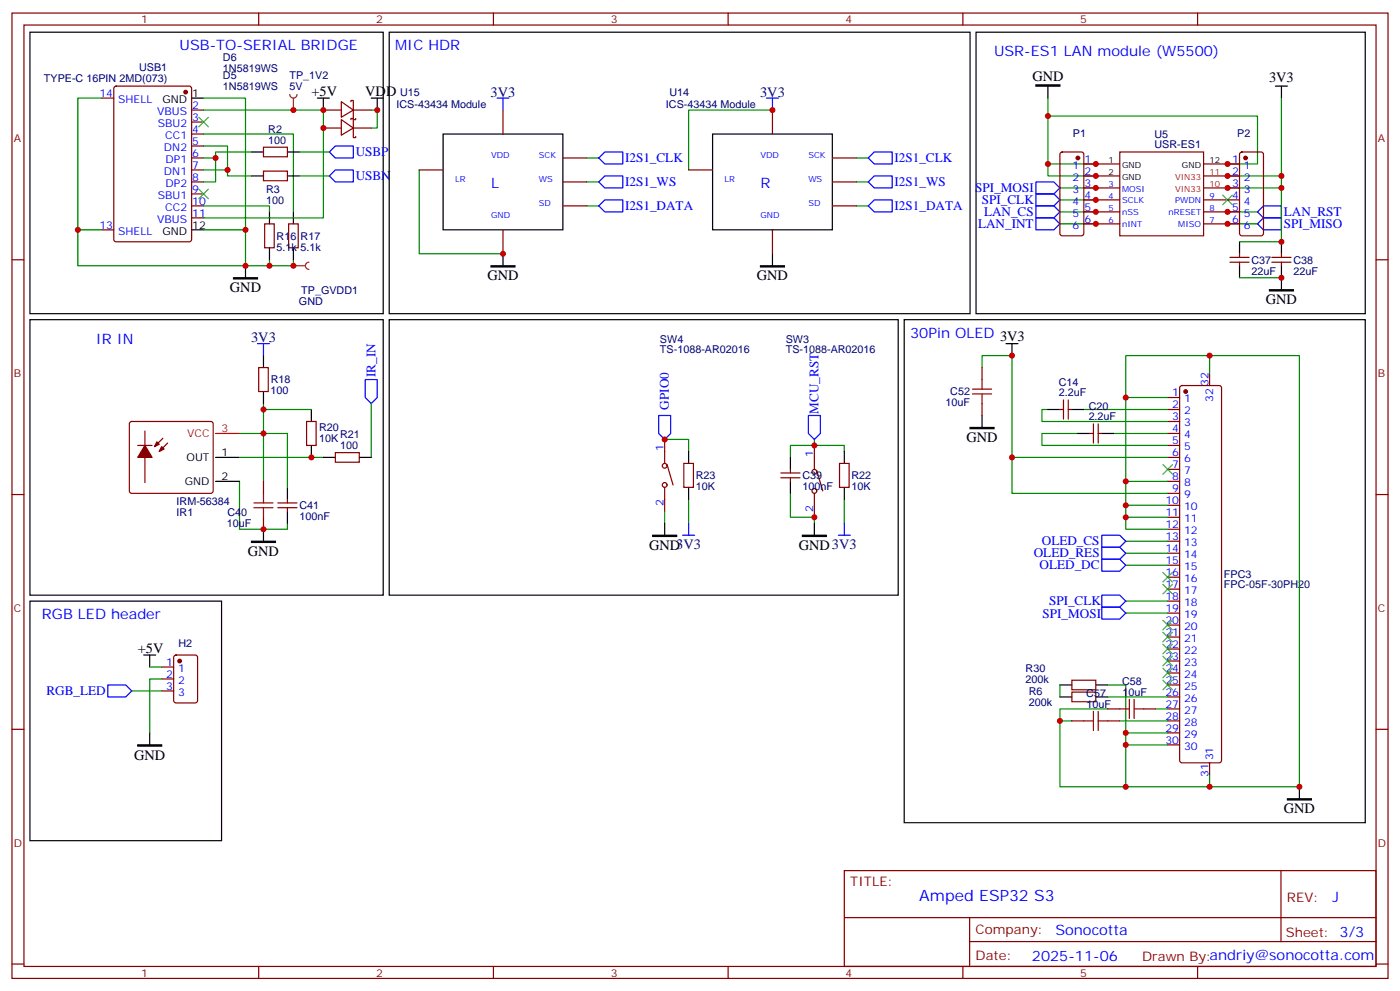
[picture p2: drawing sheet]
<svg xmlns="http://www.w3.org/2000/svg" width="412mm" height="292mm" viewBox="0 0 412 292" stroke-linecap="round" stroke-linejoin="round" font-family="sans-serif">
<g fill="none" stroke="#870000" stroke-width=".35">
<path d="M3.5 3.8h405.4v284.4h-405.4zM7.1 7.4h398.2v277.3h-398.2zM76.2 3.8v3.6M145.3 3.8v3.6M214.5 3.8v3.6M283.6 3.8v3.6M352.8 3.8v3.6M3.5 76.5h3.6M78 65.9h2.8v7.1h-2.8zM85 65.9h2.8v7.1h-2.8zM405.3 76.5h3.6M3.5 145.7h3.6"/>
<path d="M405.3 145.7h3.6M3.5 214.8h3.6M405.3 214.8h3.6M248.7 256.4h156.6v28.3h-156.6zM377.3 256.5v20.8M248.7 270.3h156.5M285.6 277.3h119.6M285.6 270.3v14.1M3.5 284h3.6M76.2 284.7v3.5M145.3 284.7v3.5M214.5 284.7v3.5"/>
<path d="M283.6 284.7v3.5M352.8 284.7v3.5M405.3 284h3.6"/>
</g>
<path d="M79.4 76.5v1.8h-7.1M86.4 76.5v1.8h-7M70.6 141.8v14.1h14.1v-1.8" fill="none" stroke="#008700" stroke-width=".35"/>
<path d="M79.4 62.4v3.5M79.4 73v3.5M86.4 62.4v3.5M86.4 73v3.5" fill="none" stroke="#000" stroke-width=".35"/>
<path d="M38.3 124.3l.5-.2h23.3l.5 .2 .2 .5v19.8l-.2 .5-.5 .2h-23.3l-.5-.2-.2-.5v-19.8z" fill="#fff" stroke="#870000" stroke-width=".35"/>
<g fill="none" stroke="#000" stroke-width=".35">
<path d="M8.8 9.5h104.1v82.9h-104.1zM287.5 9.5h114.7v82.9h-114.7zM56.4 28.9h3.6M308.7 25.4v3.5M375.7 25.4h3.5M377.5 25.4v3.5M56.4 67.7h3.6M72.3 78.3v3.5M365.1 71.2v3.6M365.1 78.3v3.5M377.5 71.2v3.6M377.5 78.3v7"/>
<path d="M8.8 94.2h104.1v81.1h-104.1zM77.6 104.7v3.6M77.6 115.3v3.6M63.5 134.7h7.1M91.7 120.6v3.5M91.7 131.2v3.5M95.2 134.7h3.6M105.8 134.7h3.6M63.5 141.8h7.1M77.6 155.9v3.5M84.7 143.5v3.6M84.7 150.6v3.5"/>
</g>
<path d="M63.5 127.7h7.1" fill="none" stroke="#f00" stroke-width=".35"/>
<g fill="#870000" stroke="#870000" stroke-width=".35">
<path d="M42.7 131.2l2.1 3.5h-4.2z"/>
<path d="M47.6 131.6l.7 .7-1.4 .7z"/>
<path d="M46.2 130.1l.7 .7-1.4 .8z"/>
<circle cx="54.7" cy="27.1" r=".53"/>
</g>
<g fill="none" stroke="#870000" stroke-width=".35">
<path d="M30 28.9h3.5M33.7 25.6l.5-.2h21.5l.7 .4v44.7l-.4 .7h-21.8l-.6-.4-.1-44.7zM56.4 32.4h3.6M56.4 35.9h3.6M56.4 39.5h3.6M56.4 43h3.6M56.4 46.5h3.6M56.4 50.1h3.6M56.4 53.6h3.6M56.4 57.1h3.6M322.8 48.3h7M322.8 51.8h7"/>
<path d="M322.8 55.4h7M322.8 58.9h7M329.8 44.8h24.7v24.7h-24.7zM354.5 48.3h7.1M354.5 51.8h7.1M354.5 55.4h7.1M354.5 58.9h7.1M30 67.7h3.5M56.4 60.6h3.6M56.4 64.2h3.6M322.8 62.4h7M322.8 65.9h7"/>
<path d="M354.5 62.4h7.1M354.5 65.9h7.1M362.3 77.2h5.6M362.3 75.8h5.6M365.1 74.8v1M365.1 77.2v1.1M374.6 77.2h5.7M374.6 75.8h5.7M377.5 74.8v1M377.5 77.2v1.1M76.2 108.3h2.8v7h-2.8zM40.6 131.2h4.2"/>
<path d="M42.7 127v15.1M48 129.1l-2.5 2.5M49.4 130.5l-2.5 2.5M90.3 124.1h2.8v7.1h-2.8zM98.8 133.3h7v2.8h-7zM77.6 141.8v3.5M77.6 152.4v3.5M81.8 148.1h5.7M81.8 149.5h5.7M84.7 147.1v1M84.7 149.5v1.1"/>
</g>
<path d="M305.2 25h7v.4h-7zM68.8 81.8h7v.4h-7zM373.9 85.3h7.1v.4h-7.1zM74.1 159.4h7v.4h-7z" fill="#000" stroke="#000" stroke-width=".35"/>
<g fill="none" stroke="#008700" stroke-width=".35">
<path d="M30 28.9h-7.1v38.8h7.1M60 28.9h12.3v38.8M60 32.4h35.2v31.8h-35.2M60 39.5h26.4v22.9M308.7 28.9v19.4h14.1M308.7 34.2h61.7v14.1h-8.8M377.5 28.9v22.9h-15.9M60 46.5h3.5M60 50.1h7M308.7 48.3v3.5h14.1M312.2 55.4h10.6M312.2 58.9h10.6"/>
<path d="M377.5 51.8v3.6h-15.9M377.5 55.4v15.8h-12.4M22.9 67.7v10.6h49.4v-10.6h-12.3M60 60.6h19.4v1.8M312.2 62.4h10.6M312.2 65.9h10.6M361.6 62.4h8.8M361.6 65.9h8.8M365.1 81.8h12.4M77.6 118.9v22.9M109.4 118.9v15.8M70.6 127.7h14.1v15.8"/>
<path d="M70.6 134.7h24.6M77.6 120.6h14.1"/>
</g>
<path d="M74.8 149.5h5.6M74.8 148.1h5.6M77.6 145.3v2.8M77.6 149.5v2.9" fill="none" stroke="#a10000" stroke-width=".35"/>
<path d="M97 44.8l1.8-1.8h5.3v3.5h-5.3zM97 51.8l1.8-1.7h5.3v3.5h-5.3zM305.2 53.6h5.2l1.8 1.8-1.8 1.7h-5.2zM305.2 57.1h5.2l1.8 1.8-1.8 1.7h-5.2zM305.2 60.6h5.2l1.8 1.8-1.8 1.8h-5.2zM305.2 64.2h5.2l1.8 1.7-1.8 1.8h-5.2zM370.4 65.9l1.8-1.7h5.3v3.5h-5.3zM370.4 62.4l1.8-1.8h5.3v3.6h-5.3zM75.8 101.2h3.6M77.6 101.2v3.5M107.6 111.8h3.5v5.3l-1.7 1.8-1.8-1.8z" fill="none" stroke="#00f" stroke-width=".35"/>
<path d="M58.6 34.5l2.8 2.9M61.4 34.5l-2.8 2.9M58.6 55.7l2.8 2.8M61.4 55.7l-2.8 2.8M360.2 57.5l2.8 2.8M363 57.5l-2.8 2.8" fill="none" stroke="#3c3" stroke-width=".35"/>
<path d="M86.4 78.3h3.6M91 77.2a1.06 1.06 0 0 0-1 1.1 1.06 1.06 0 0 0 1 1" fill="none" stroke="#8c2424" stroke-width=".35"/>
<circle cx="86.4" cy="78.3" r=".18" fill="#8c2424"/>
<path d="M93.5 28.9h3.5M95.2 28.9v3.5M8.8 177.1h56.5v70.5h-56.5zM42.3 192.9h3.6M44.1 192.9v3.6M44.1 215.9v3.5" fill="none" stroke="#000" stroke-width=".35"/>
<path d="M47.6 196.5h3.6M47.6 200h3.6M51.4 193.1l.5-.2h5.6l.7 .5v12.9l-.5 .7h-5.8l-.7-.4v-13zM47.6 203.5h3.6" fill="none" stroke="#870000" stroke-width=".35"/>
<circle cx="52.9" cy="194.7" r=".53" fill="#870000" stroke="#870000" stroke-width=".35"/>
<path d="M40.6 219.4h7v.3h-7z" fill="#000" stroke="#000" stroke-width=".35"/>
<path d="M44.1 196.5h3.5M47.6 200h-3.5v15.9M38.8 203.5h8.8" fill="none" stroke="#008700" stroke-width=".35"/>
<path d="M31.7 201.8h5.3l1.8 1.7-1.8 1.8h-5.3z" fill="none" stroke="#00f" stroke-width=".35"/>
<path d="M85.4 27.8a1.06 1.06 0 0 0 1 1.1 1.06 1.06 0 0 0 1.1-1.1M86.4 28.9v3.5" fill="none" stroke="#8c2424" stroke-width=".35"/>
<circle cx="86.4" cy="32.4" r=".18" fill="#8c2424"/>
<path d="M144.6 78.3h7.1v.3h-7.1zM224 78.3h7.1v.3h-7.1zM285.8 125.9h7v.4h-7zM192.3 157.7h7v.3h-7zM236.4 157.7h7v.3h-7zM379.2 235.3h7.1v.3h-7.1z" fill="#000" stroke="#000" stroke-width=".35"/>
<g fill="none" stroke="#000" stroke-width=".35">
<path d="M114.7 9.5h171.1v82.9h-171.1zM109.4 28.9h3.5M111.1 28.9v3.5M130.5 39.5h35.3v28.2h-35.3zM209.9 39.5h35.3v28.2h-35.3zM74.1 44.8h3.5M74.1 51.8h3.5M84.7 44.8h3.5M84.7 51.8h3.5M148.2 74.8v3.5M227.5 74.8v3.5M114.7 94.2h149.9v81.1h-149.9z"/>
<path d="M266.3 94.2h135.9v148.1h-135.9zM296.3 101.2h3.6M298.1 101.2v3.5M202.8 133v3.5M232.8 134.7v3.6M248.7 133v3.5M289.3 122.4v3.5M308.7 120.6h3.5M315.7 120.6h3.6M317.5 127.7h3.5M324.6 127.7h3.5M195.8 154.1v3.6"/>
<path d="M202.8 143.5v3.6M232.8 141.8v3.5M239.9 154.1v3.6M248.7 143.5v3.6M312.2 205.3h3.5M312.2 201.8h3.5M322.8 205.3h3.5M322.8 201.8h3.5M382.8 231.7v3.6"/>
</g>
<g fill="none" stroke="#870000" stroke-width=".35">
<path d="M95.2 32.4h5.3M95.2 37.7h5.3M100.5 30l3.6 2.4-3.6 2.1zM100.5 35.2l3.6 2.5-3.6 2.1zM103.4 30v-.4h.7v2.8M103.4 35.2v-.3h.7v2.8M104.1 32.4v2.8h.7v-.3M104.1 37.7v2.8h.7v-.3M104.1 32.4h5.3M104.1 37.7h5.3M148.2 32.4v7.1M227.5 32.4v7.1"/>
<path d="M77.6 43.4h7.1v2.8h-7.1zM77.6 50.4h7.1v2.8h-7.1zM123.5 50.1h7M165.8 46.5h7.1M165.8 53.6h7.1M202.8 50.1h7.1M245.2 46.5h7M245.2 53.6h7M312.4 45l.5-.2h5.7l.6 .4 .1 23.6-.5 .6-5.9 .1-.6-.5-.1-23.5zM319.3 48.3h3.5M319.3 51.8h3.5M319.3 55.4h3.5"/>
<path d="M319.3 58.9h3.5M361.6 48.3h3.5M361.6 51.8h3.5M361.6 55.4h3.5M361.6 58.9h3.5M365.4 45l.4-.2h5.7l.6 .4 .1 23.6-.5 .6-5.9 .1-.6-.5-.1-23.5zM148.2 67.7v7.1M165.8 60.6h7.1M227.5 67.7v7.1M245.2 60.6h7M319.3 62.4h3.5M319.3 65.9h3.5"/>
<path d="M361.6 62.4h3.5M361.6 65.9h3.5M289.3 108.3v3.5M289.3 118.9v3.5M313.3 117.8v5.6M314.7 117.8v5.6M344 117.1h3.5M347.7 113.8l.5-.2h10.9l.5 .2 .2 .5v109.7l-.2 .5-.5 .2h-10.9l-.5-.3-.2-.4v-109.7zM356.3 110v3.6M195.8 129.4v7.1M196.5 136.8l1.8 6M201.4 136.5h2.9v7h-2.9z"/>
<path d="M230 139.3h5.7M232.8 138.3v1M239.9 131.2v7.1M240.6 138.6l1.8 6M247.3 136.5h2.8v7h-2.8zM312.2 120.6h1.1M314.7 120.6h1M321 127.7h1.1M322.1 124.8v5.7M323.5 127.7h1.1M323.5 124.8v5.7M344 120.6h3.5"/>
<path d="M344 124.1h3.5M344 127.7h3.5M344 131.2h3.5M344 134.7h3.5M344 138.3h3.5M195.8 143.5v7.1M230 140.7h5.7M232.8 140.7v1.1M239.9 145.3v7.1M344 141.8h3.5M344 145.3h3.5M344 148.8h3.5"/>
<path d="M344 152.4h3.5M344 155.9h3.5M344 159.4h3.5M344 162.9h3.5M344 166.5h3.5M344 170h3.5M344 173.5h3.5M344 177.1h3.5M344 180.6h3.5M344 184.1h3.5M344 187.6h3.5M344 191.2h3.5"/>
<path d="M344 194.7h3.5M344 198.2h3.5M315.7 203.9h7.1v2.8h-7.1zM315.7 200.3h7.1v2.9h-7.1zM315.7 212.3h3.6M326.3 208.8h3.5M326.3 212.3h3.5M336.9 208.8h3.5M344 201.8h3.5M344 205.3h3.5M344 208.8h3.5M344 212.3h3.5"/>
<path d="M344 215.9h3.5M344 219.4h3.5M356.3 224.7v3.5"/>
<circle cx="195.8" cy="137.2" r=".71"/>
<circle cx="239.9" cy="139" r=".71"/>
<circle cx="195.8" cy="142.8" r=".71"/>
<circle cx="239.9" cy="144.6" r=".71"/>
</g>
<g fill="#870000" stroke="#870000" stroke-width=".35">
<circle cx="349.2" cy="115.3" r=".53"/>
<circle cx="317.5" cy="46.5" r=".53"/>
<circle cx="366.9" cy="46.5" r=".53"/>
</g>
<g fill="none" stroke="#008700" stroke-width=".35">
<path d="M109.4 32.4h1.7v5.3h-1.7M227.5 32.4h-24.7v17.7M60 43h7v8.8h7.1M74.1 44.8h-10.6v8.8h-3.5M88.2 44.8h8.8M88.2 51.8h8.8M123.5 50.1v24.7h24.7M172.9 46.5h3.5M172.9 53.6h3.5M252.2 46.5h3.6M252.2 53.6h3.6M172.9 60.6h3.5"/>
<path d="M252.2 60.6h3.6M289.3 108.3v-3.6h8.8v30h45.9M331.6 117.1v24.7h12.4M356.3 104.7h26.5v127h-26.5v-3.5M356.3 110v-5.3h-24.7v12.4h12.4M195.8 129.4h7v3.6M239.9 131.2h-7.1v3.5M239.9 131.2h8.8v1.8M239.9 129.4v1.8M298.1 134.7v10.6h45.9M308.7 120.6h-1.8v3.5h37.1M317.5 127.7h-10.6v3.5h37.1"/>
<path d="M319.3 120.6h24.7M328.1 127.7h15.9M195.8 150.6v3.5M202.8 147.1v7M232.8 145.3v7.1h7.1v1.7M248.7 147.1v7M331.6 141.8v7h12.4M331.6 148.8v3.6h12.4M331.6 152.4v3.5h12.4M331.6 159.4h12.4M331.6 162.9h12.4M331.6 166.5h12.4"/>
<path d="M331.6 177.1h12.4M331.6 180.6h12.4M312.2 201.8v3.5M315.7 212.3h-3.5v19.4h19.4M326.3 208.8h-14.1v3.5M326.3 201.8h5.3v14.1M326.3 205.3h17.7M329.8 212.3h14.2M340.4 208.8h3.6M344 219.4h-12.4v12.3h24.7M344 215.9h-12.4v3.5"/>
</g>
<g fill="none" stroke="#3c3" stroke-width=".35">
<path d="M342.5 136.8l2.9 2.9M345.4 136.8l-2.9 2.9M342.5 168.6l2.9 2.8M342.5 172.1l2.9 2.8M345.4 168.6l-2.9 2.8M345.4 172.1l-2.9 2.8M342.5 182.7l2.9 2.8M342.5 186.2l2.9 2.9M342.5 196.8l2.9 2.8M342.5 193.3l2.9 2.8M342.5 189.8l2.9 2.8M345.4 182.7l-2.9 2.8"/>
<path d="M345.4 186.2l-2.9 2.9M345.4 196.8l-2.9 2.8M345.4 193.3l-2.9 2.8M345.4 189.8l-2.9 2.8M342.5 200.3l2.9 2.9M345.4 200.3l-2.9 2.9"/>
</g>
<path d="M286.5 116h5.6M286.5 114.6h5.6M289.3 111.8v2.8M289.3 116v2.9M319.3 212.3h2.8M322.1 209.5v5.7M323.5 212.3h2.8M323.5 209.5v5.7M329.8 208.8h2.9M332.7 206v5.6M334.1 208.8h2.8M334.1 206v5.6" fill="none" stroke="#a10000" stroke-width=".35"/>
<g fill="none" stroke="#00f" stroke-width=".35">
<path d="M146.4 28.9h3.5M148.2 28.9v3.5M225.8 28.9h3.5M227.5 28.9v3.5M176.4 46.5l1.8-1.7h5.2v3.5h-5.2zM176.4 53.6l1.8-1.8h5.2v3.6h-5.2zM255.8 46.5l1.7-1.7h5.3v3.5h-5.3zM255.8 53.6l1.7-1.8h5.3v3.6h-5.3zM176.4 60.6l1.8-1.7h5.2v3.5h-5.2zM255.8 60.6l1.7-1.7h5.3v3.5h-5.3zM194 122.4h3.6v5.3l-1.8 1.7-1.8-1.7zM238.1 122.4h3.6v5.3l-1.8 1.7-1.8-1.7z"/>
<path d="M201.1 157.7h3.5M202.8 154.1v3.6M246.9 157.7h3.6M248.7 154.1v3.6M324.6 157.7h5.2l1.8 1.7-1.8 1.8h-5.2zM324.6 161.2h5.2l1.8 1.7-1.8 1.8h-5.2zM324.6 164.7h5.2l1.8 1.8-1.8 1.7h-5.2zM324.6 175.3h5.2l1.8 1.8-1.8 1.7h-5.2zM324.6 178.8h5.2l1.8 1.8-1.8 1.8h-5.2z"/>
</g>
<g fill="#c00">
<circle cx="79.4" cy="78.3" r=".88"/>
<circle cx="77.6" cy="155.9" r=".88"/>
<circle cx="77.6" cy="127.7" r=".88"/>
<circle cx="91.7" cy="134.7" r=".88"/>
<circle cx="77.6" cy="120.6" r=".88"/>
<circle cx="22.9" cy="67.7" r=".88"/>
<circle cx="72.3" cy="78.3" r=".88"/>
<circle cx="72.3" cy="67.7" r=".88"/>
<circle cx="63.5" cy="46.5" r=".88"/>
<circle cx="67" cy="50.1" r=".88"/>
<circle cx="308.7" cy="48.3" r=".88"/>
<circle cx="308.7" cy="34.2" r=".88"/>
<circle cx="377.5" cy="51.8" r=".88"/>
<circle cx="377.5" cy="55.4" r=".88"/>
<circle cx="377.5" cy="71.2" r=".88"/>
<circle cx="377.5" cy="81.8" r=".88"/>
<circle cx="86.4" cy="78.3" r=".88"/>
<circle cx="95.3" cy="32.4" r=".88"/>
<circle cx="86.4" cy="32.4" r=".88"/>
<circle cx="298.1" cy="104.7" r=".88"/>
<circle cx="356.3" cy="104.7" r=".88"/>
<circle cx="382.8" cy="231.7" r=".88"/>
<circle cx="356.3" cy="231.7" r=".88"/>
<circle cx="298.1" cy="134.7" r=".88"/>
<circle cx="331.6" cy="117.1" r=".88"/>
<circle cx="331.6" cy="141.8" r=".88"/>
<circle cx="331.6" cy="148.8" r=".88"/>
<circle cx="331.6" cy="152.4" r=".88"/>
<circle cx="331.6" cy="219.4" r=".88"/>
<circle cx="331.6" cy="231.7" r=".88"/>
<circle cx="312.2" cy="212.3" r=".88"/>
<circle cx="331.6" cy="215.9" r=".88"/>
<circle cx="322.8" cy="48.3" r=".88"/>
<circle cx="322.8" cy="51.8" r=".88"/>
<circle cx="322.8" cy="55.4" r=".88"/>
<circle cx="322.8" cy="58.9" r=".88"/>
<circle cx="322.8" cy="62.4" r=".88"/>
<circle cx="322.8" cy="65.9" r=".88"/>
<circle cx="361.6" cy="48.3" r=".88"/>
<circle cx="361.6" cy="51.8" r=".88"/>
<circle cx="361.6" cy="55.4" r=".88"/>
<circle cx="361.6" cy="62.4" r=".88"/>
<circle cx="361.6" cy="65.9" r=".88"/>
<circle cx="239.9" cy="152.4" r=".88"/>
<circle cx="239.9" cy="131.2" r=".88"/>
<circle cx="195.8" cy="129.4" r=".88"/>
<circle cx="227.5" cy="32.4" r=".88"/>
<circle cx="148.2" cy="74.8" r=".88"/>
<circle cx="95.3" cy="37.7" r=".88"/>
<circle cx="111.1" cy="32.4" r=".88"/>
</g>
<text font-size="4.6" fill="#00f" x="270.8" y="265.5">Amped ESP32 S3</text>
<g font-size="4.2" fill="#00f">
<text x="52.9" y="14.8">USB-TO-SERIAL BRIDGE</text>
<text x="116.4" y="14.8">MIC HDR</text>
<text x="292.8" y="16.5">USR-ES1 LAN module (W5500)</text>
<text x="144.6" y="55.4">L</text>
<text x="224" y="55.4">R</text>
<text x="28.2" y="101.2">IR IN</text>
<text x="268.1" y="99.4">30Pin OLED</text>
<text x="12.3" y="182.4">RGB LED header</text>
<text x="392.5" y="265.7">J</text>
<text x="310.9" y="275.3">Sonocotta</text>
<text x="304" y="283.1">2025-11-06</text>
</g>
<g font-size="4.2">
<text x="304.1" y="23.9">GND</text>
<text x="91.7" y="28.2">+5V</text>
<text x="107.6" y="28.2">VDD</text>
<text x="373.8" y="24.2">3V3</text>
<text x="143.6" y="82.6">GND</text>
<text x="223" y="82.6">GND</text>
<text x="67.7" y="86.1">GND</text>
<text x="372.9" y="89.7">GND</text>
<text x="294.6" y="100.5">3V3</text>
<text x="284.7" y="130.2">GND</text>
<text x="191.2" y="161.9">GND3V3</text>
<text x="235.3" y="161.9">GND3V3</text>
<text x="73" y="163.7">GND</text>
<text x="40.6" y="192.2">+5V</text>
<text x="39.5" y="223.8">GND</text>
<text x="378.2" y="239.6">GND</text>
</g>
<g font-size="4.2" fill="#000080">
<text x="144.5" y="28.6">3V3</text>
<text x="223.9" y="28.6">3V3</text>
<text x="74" y="100.9">3V3</text>
</g>
<g font-size="3.9" fill="#00f">
<text x="104.8" y="45.9">USBP</text>
<text x="184.1" y="47.7">I2S1_CLK</text>
<text x="263.5" y="47.8">I2S1_CLK</text>
<text x="104.8" y="53">USBN</text>
<text x="184.1" y="54.8">I2S1_WS</text>
<text x="263.5" y="54.9">I2S1_WS</text>
<text x="287.3" y="56.6">SPI_MOSI</text>
<text x="184.1" y="61.9">I2S1_DATA</text>
<text x="263.5" y="61.8">I2S1_DATA</text>
<text x="289.2" y="60.2">SPI_CLK</text>
<text x="289.9" y="63.7">LAN_CS</text>
<text x="378.2" y="63.6">LAN_RST</text>
<text x="288.1" y="67.2">LAN_INT</text>
<text x="378.2" y="67.1">SPI_MISO</text>
<text x="110.6" y="111.1" transform="rotate(-90 110.6 111.1)">IR_IN</text>
<text x="197" y="120.7" transform="rotate(-90 197 120.7)">GPIO0</text>
<text x="241.1" y="121.8" transform="rotate(-90 241.1 121.8)">MCU_RST</text>
<text x="306.9" y="160.7">OLED_CS</text>
<text x="304.5" y="164.2">OLED_RES</text>
<text x="306.2" y="167.7">OLED_DC</text>
<text x="309" y="178.3">SPI_CLK</text>
<text x="307.1" y="181.9">SPI_MOSI</text>
<text x="13.7" y="204.8">RGB_LED</text>
</g>
<g font-size="3.9" fill="#800">
<text x="250.5" y="261">TITLE:</text>
<text x="379.1" y="265.7">REV:</text>
<text x="287.4" y="275.2">Company:</text>
<text x="378.7" y="275.8">Sheet: 3/3</text>
<text x="287.4" y="282.9">Date:</text>
<text x="336.4" y="283">Drawn By:andriy@sonocotta.com</text>
</g>
<g font-size="3.2" fill="#800">
<text x="41.6" y="6.8">1</text>
<text x="110.8" y="6.8">2</text>
<text x="179.9" y="6.8">3</text>
<text x="249.1" y="6.8">4</text>
<text x="318.2" y="6.8">5</text>
<text x="4.1" y="41.9">A</text>
<text x="405.9" y="41.9">A</text>
<text x="4.1" y="111.1">B</text>
<text x="405.9" y="111.1">B</text>
<text x="4.1" y="180.2">C</text>
<text x="405.9" y="180.2">C</text>
<text x="4.1" y="249.4">D</text>
<text x="405.9" y="249.4">D</text>
<text x="41.6" y="287.7">1</text>
<text x="110.8" y="287.7">2</text>
<text x="179.9" y="287.7">3</text>
<text x="249.1" y="287.7">4</text>
<text x="318.2" y="287.7">5</text>
</g>
<g font-size="3.2" fill="#000080">
<text x="41" y="21">USB1</text>
<text x="65.7" y="21.2">1N5819WS</text>
<text x="65.7" y="18.1">D6</text>
<text x="65.7" y="23.4">D5</text>
<text x="85.3" y="23.3">TP_1V2</text>
<text x="12.9" y="24.1">TYPE-C 16PIN 2MD(073)</text>
<text x="65.7" y="26.5">1N5819WS</text>
<text x="85.3" y="26.5">5V</text>
<text x="117.8" y="28.3">U15</text>
<text x="197.2" y="28.3">U14</text>
<text x="116.8" y="31.8">ICS-43434 Module</text>
<text x="196.2" y="31.8">ICS-43434 Module</text>
<text x="79" y="39.1">R2</text>
<text x="316" y="40.4">P1</text>
<text x="340.1" y="40.8">U5</text>
<text x="364.5" y="40.4">P2</text>
<text x="79" y="42.3">100</text>
<text x="340.1" y="43.7">USR-ES1</text>
<text x="78.4" y="56.8">R3</text>
<text x="78.4" y="60">100</text>
<text x="81.5" y="70.6">R16</text>
<text x="88.5" y="70.6">R17</text>
<text x="81.5" y="73.8">5.1k 5.1k</text>
<text x="368.7" y="77.7">C37</text>
<text x="381" y="77.7">C38</text>
<text x="368.7" y="80.9">22uF</text>
<text x="381" y="80.9">22uF</text>
<text x="88.1" y="90">GND</text>
<text x="88.8" y="86.5">TP_GVDD1</text>
<text x="194.4" y="101">SW4</text>
<text x="231.5" y="101">SW3</text>
<text x="194.4" y="104.1">TS-1088-AR02016</text>
<text x="231.5" y="104.1">TS-1088-AR02016</text>
<text x="79.7" y="112.9">R18</text>
<text x="311.9" y="113.6">C14</text>
<text x="79.7" y="116">100</text>
<text x="278.5" y="119.6">10uF</text>
<text x="279.9" y="116.5">C52</text>
<text x="311.9" y="116.7">2.2uF</text>
<text x="320.7" y="123.8">2.2uF</text>
<text x="320.7" y="120.6">C20</text>
<text x="94" y="130.2">10K</text>
<text x="94" y="127">R20</text>
<text x="100.2" y="129">R21</text>
<text x="100.2" y="132.3">100</text>
<text x="205" y="141.2">R23</text>
<text x="236.4" y="141.2">C39</text>
<text x="250.8" y="141.2">R22</text>
<text x="52" y="148.8">IRM-56384</text>
<text x="88.2" y="150">C41</text>
<text x="205" y="144.3">10K</text>
<text x="236.4" y="144.3">100nF</text>
<text x="250.8" y="144.3">10K</text>
<text x="52" y="152">IR1</text>
<text x="66.8" y="155.3">10uF</text>
<text x="67" y="152">C40</text>
<text x="88.2" y="153.2">100nF</text>
<text x="360.5" y="173.2">FPC-05F-30PH20</text>
<text x="360.5" y="170.3">FPC3</text>
<text x="52.6" y="190.6">H2</text>
<text x="302.1" y="197.9">R30</text>
<text x="302.1" y="201.2">200k</text>
<text x="330.6" y="201.8">C58</text>
<text x="303.1" y="207.9">200k</text>
<text x="303.1" y="204.7">R6</text>
<text x="320" y="205.3">C57</text>
<text x="320" y="208.5">10uF</text>
<text x="330.6" y="204.9">10uF</text>
</g>
<g font-size="3.2" fill="#00f">
<text x="29.3" y="28.5">14</text>
<text x="34.8" y="30.3">SHELL</text>
<text x="46.3" y="33.8">VBUS</text>
<text x="56.6" y="32.1">2</text>
<text x="56.6" y="35.6">3</text>
<text x="46.5" y="37.4">SBU2</text>
<text x="48.7" y="40.9">CC1</text>
<text x="56.6" y="39.1">4</text>
<text x="48.3" y="44.4">DN2</text>
<text x="48.8" y="47.9">DP1</text>
<text x="56.6" y="42.7">5</text>
<text x="56.6" y="46.2">6</text>
<text x="319.4" y="47.9">1</text>
<text x="362.9" y="47.9">1</text>
<text x="48.3" y="51.5">DN1</text>
<text x="56.6" y="49.7">7</text>
<text x="56.6" y="53.2">8</text>
<text x="315.9" y="49.7">1</text>
<text x="315.9" y="53.2">2</text>
<text x="319.4" y="51.5">2</text>
<text x="362.9" y="51.5">2</text>
<text x="366.4" y="49.7">1</text>
<text x="366.4" y="53.2">2</text>
<text x="46.5" y="58.5">SBU1</text>
<text x="48.8" y="55">DP2</text>
<text x="56.6" y="56.8">9</text>
<text x="315.9" y="56.8">3</text>
<text x="319.4" y="55">3</text>
<text x="319.4" y="58.5">4</text>
<text x="362.9" y="55">3</text>
<text x="362.9" y="58.5">4</text>
<text x="366.4" y="56.8">3</text>
<text x="46.3" y="65.6">VBUS</text>
<text x="48.7" y="62.1">CC2</text>
<text x="56.6" y="60.3">10</text>
<text x="56.6" y="63.8">11</text>
<text x="315.9" y="60.3">4</text>
<text x="315.9" y="63.8">5</text>
<text x="319.4" y="62.1">5</text>
<text x="319.4" y="65.6">6</text>
<text x="362.9" y="62.1">5</text>
<text x="362.9" y="65.6">6</text>
<text x="366.4" y="60.3">4</text>
<text x="366.4" y="63.8">5</text>
<text x="29.3" y="67.3">13</text>
<text x="34.8" y="69.1">SHELL</text>
<text x="315.9" y="67.3">6</text>
<text x="366.4" y="67.3">6</text>
<text x="356" y="113.6" transform="rotate(-90 356 113.6)">32</text>
<text x="345.3" y="116.7">1</text>
<text x="348.8" y="118.5">1</text>
<text x="357.4" y="118.3" transform="rotate(-90 357.4 118.3)">32</text>
<text x="345.3" y="120.3">2</text>
<text x="345.3" y="123.8">3</text>
<text x="348.8" y="122">2</text>
<text x="348.8" y="125.6">3</text>
<text x="345.3" y="127.3">4</text>
<text x="345.3" y="130.8">5</text>
<text x="348.8" y="129.1">4</text>
<text x="195.4" y="133" transform="rotate(-90 195.4 133)">1</text>
<text x="239.5" y="134.7" transform="rotate(-90 239.5 134.7)">1</text>
<text x="345.3" y="134.4">6</text>
<text x="345.3" y="137.9">7</text>
<text x="348.8" y="132.6">5</text>
<text x="348.8" y="136.1">6</text>
<text x="345.3" y="141.4">8</text>
<text x="348.8" y="139.7">7</text>
<text x="348.8" y="143.2">8</text>
<text x="195.4" y="149.1" transform="rotate(-90 195.4 149.1)">2</text>
<text x="343.3" y="148.5">10</text>
<text x="345.3" y="145">9</text>
<text x="348.8" y="146.7">9</text>
<text x="239.5" y="150.9" transform="rotate(-90 239.5 150.9)">2</text>
<text x="343.3" y="152">11</text>
<text x="343.3" y="155.5">12</text>
<text x="348.8" y="150.2">10</text>
<text x="348.8" y="153.8">11</text>
<text x="343.3" y="159.1">13</text>
<text x="348.8" y="157.3">12</text>
<text x="348.8" y="160.8">13</text>
<text x="343.3" y="162.6">14</text>
<text x="343.3" y="166.1">15</text>
<text x="348.8" y="164.4">14</text>
<text x="348.8" y="167.9">15</text>
<text x="343.3" y="169.7">16</text>
<text x="343.3" y="173.2">17</text>
<text x="348.8" y="171.4">16</text>
<text x="343.3" y="176.7">18</text>
<text x="348.8" y="174.9">17</text>
<text x="348.8" y="178.5">18</text>
<text x="343.3" y="180.2">19</text>
<text x="343.3" y="183.8">20</text>
<text x="348.8" y="182">19</text>
<text x="348.8" y="185.5">20</text>
<text x="343.3" y="187.3">21</text>
<text x="343.3" y="190.8">22</text>
<text x="348.8" y="189.1">21</text>
<text x="49" y="196.1">1</text>
<text x="52.5" y="197.9">1</text>
<text x="343.3" y="194.3">23</text>
<text x="343.3" y="197.9">24</text>
<text x="348.8" y="192.6">22</text>
<text x="348.8" y="196.1">23</text>
<text x="49" y="199.6">2</text>
<text x="49" y="203.2">3</text>
<text x="52.5" y="201.4">2</text>
<text x="343.3" y="201.4">25</text>
<text x="348.8" y="199.6">24</text>
<text x="348.8" y="203.2">25</text>
<text x="52.5" y="204.9">3</text>
<text x="343.3" y="204.9">26</text>
<text x="343.3" y="208.5">27</text>
<text x="348.8" y="206.7">26</text>
<text x="343.3" y="212">28</text>
<text x="343.3" y="215.5">29</text>
<text x="348.8" y="210.2">27</text>
<text x="348.8" y="213.7">28</text>
<text x="343.3" y="219">30</text>
<text x="348.8" y="217.3">29</text>
<text x="348.8" y="220.8">30</text>
<text x="357.4" y="224" transform="rotate(-90 357.4 224)">31</text>
<text x="356" y="228.7" transform="rotate(-90 356 228.7)">31</text>
</g>
<g font-size="3.2">
<text x="56.6" y="28.5">1</text>
<text x="47.9" y="30.3">GND</text>
<text x="47.9" y="69.1">GND</text>
<text x="56.6" y="67.3">12</text>
<text x="55" y="135.8">OUT</text>
<text x="65.3" y="134.4">1</text>
<text x="54.5" y="142.8">GND</text>
<text x="65.3" y="141.4">2</text>
</g>
<g font-size="3.2" fill="#f00">
<text x="55.1" y="128.7">VCC</text>
<text x="65.3" y="127.3">3</text>
</g>
<g font-size="2.5" fill="#00f">
<text x="144.6" y="46.5">VDD</text>
<text x="158.7" y="46.5">SCK</text>
<text x="224" y="46.5">VDD</text>
<text x="238.1" y="46.5">SCK</text>
<text x="134.1" y="53.6">LR</text>
<text x="158.7" y="53.6">WS</text>
<text x="213.4" y="53.6">LR</text>
<text x="238.1" y="53.6">WS</text>
<text x="326.5" y="55">3</text>
<text x="326.5" y="58.5">4</text>
<text x="330.6" y="56.4">MOSI</text>
<text x="330.6" y="59.9">SCLK</text>
<text x="346.2" y="59.9">PWDN</text>
<text x="356.3" y="58.5">9</text>
<text x="144.6" y="64.2">GND</text>
<text x="158.7" y="60.6">SD</text>
<text x="224" y="64.2">GND</text>
<text x="238.1" y="60.6">SD</text>
<text x="326.5" y="62.1">5</text>
<text x="326.5" y="65.6">6</text>
<text x="330.6" y="63.5">nSS</text>
<text x="344.2" y="63.5">nRESET</text>
<text x="356.3" y="65.6">7</text>
<text x="356.3" y="62.1">8</text>
<text x="330.6" y="67">nINT</text>
<text x="347.1" y="67">MISO</text>
</g>
<g font-size="2.5">
<text x="326.5" y="47.9">1</text>
<text x="356.3" y="47.9">12</text>
<text x="326.5" y="51.5">2</text>
<text x="330.6" y="49.4">GND</text>
<text x="330.6" y="52.9">GND</text>
<text x="348.2" y="49.4">GND</text>
</g>
<g font-size="2.5" fill="#f00">
<text x="346.1" y="52.9">VIN33</text>
<text x="356.3" y="51.5">11</text>
<text x="346.1" y="56.4">VIN33</text>
<text x="356.3" y="55">10</text>
</g>
</svg>
